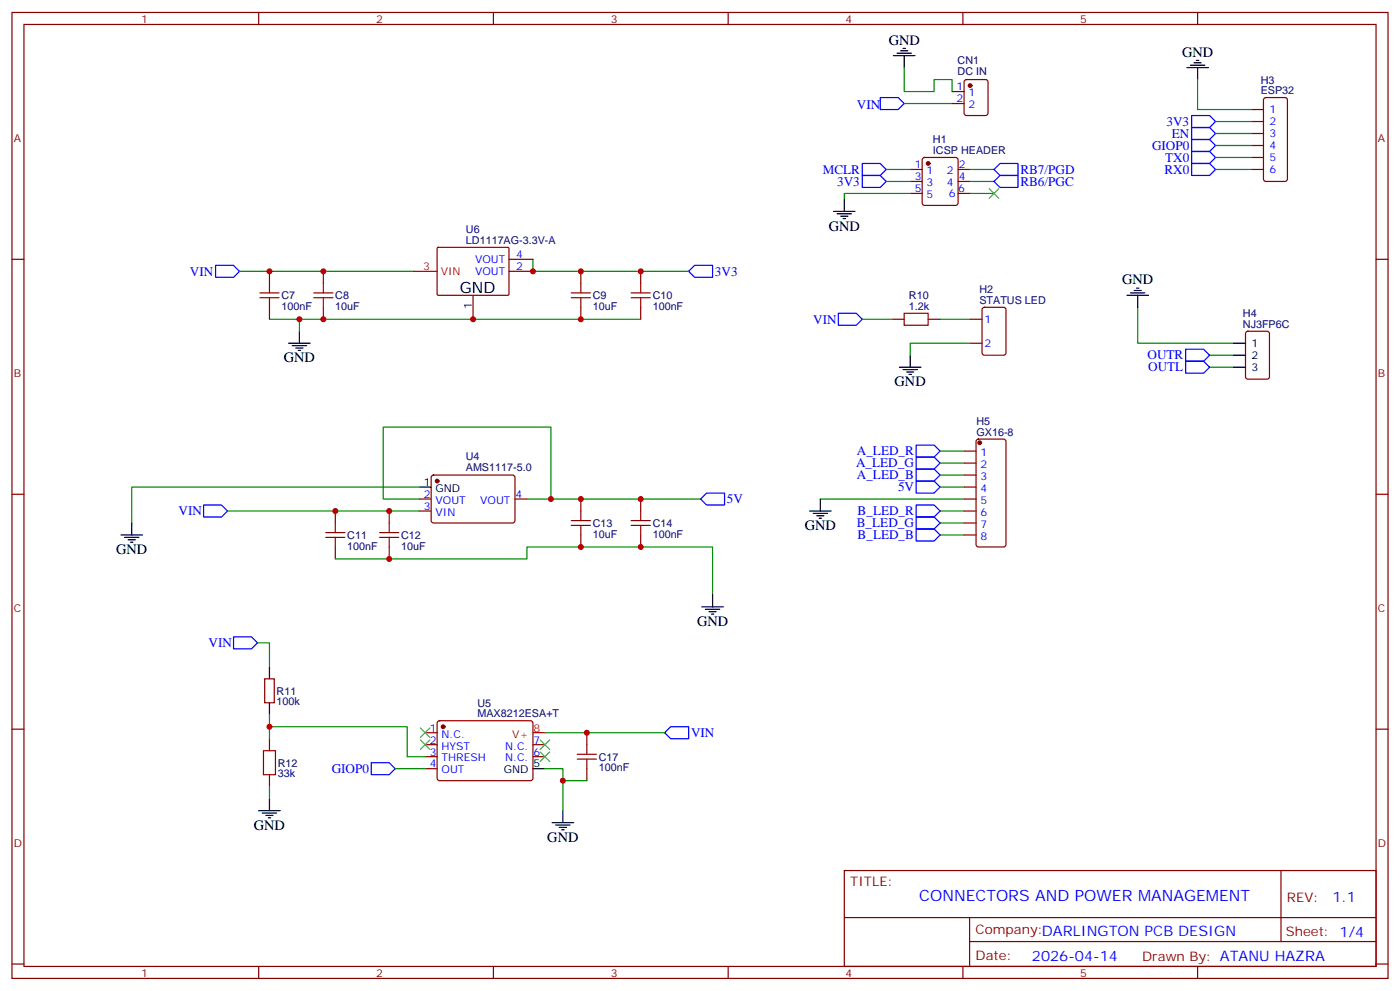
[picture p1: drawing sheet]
<svg xmlns="http://www.w3.org/2000/svg" width="412mm" height="292mm" viewBox="0 0 412 292" stroke-linecap="round" stroke-linejoin="round" font-family="sans-serif">
<g fill="none" stroke="#870000" stroke-width=".35">
<path d="M3.5 3.7h405.4v284.3h-405.4zM7.1 7.2h398.2v277.3h-398.2zM76.2 3.7v3.5M145.3 3.7v3.5M214.5 3.7v3.5M283.6 3.7v3.5M352.8 3.7v3.5M280.5 27h3.5M280.5 30.5h3.5M284.2 23.6l.5-.2h5.6l.7 .5v9.4l-.4 .7h-5.9l-.7-.5v-9.4zM368.7 32.2h3.5M368.7 35.8h3.5"/>
<path d="M368.7 39.3h3.5M372.4 28.9l.5-.2h5.6l.7 .4v23.6l-.4 .7h-5.9l-.7-.5v-23.5zM268.1 49.9h3.5M268.1 53.4h3.5M268.1 56.9h3.5M271.9 46.6l.4-.2h9.2l.5 .2 .2 .5v12.7l-.2 .5-.5 .2h-9.2l-.5-.3-.2-.4v-12.7zM282.2 49.9h3.6M282.2 53.4h3.6M282.2 56.9h3.6M368.7 49.9h3.5M368.7 42.8h3.5M368.7 46.4h3.5"/>
<path d="M3.5 76.3h3.6M79.4 79.9v3.5M95.2 79.9v3.5M128.8 73l.3-.2 20.7 .1 .1 .3v13.5l-.3 .2h-20.7l-.1-.3zM149.9 76.3h7.1M149.9 79.9h7.1M171.1 79.9v3.5M188.7 79.9v3.5M405.3 76.3h3.6M79.4 90.5v3.5M95.2 90.5v3.5M139.3 86.9v7.1"/>
<path d="M171.1 90.5v3.5M188.7 90.5v3.5M262.8 94h3.5M273.4 94h3.5M285.8 94h3.5M289.5 90.7l.5-.2h5.6l.7 .4v13l-.4 .6-5.9 .1-.7-.5v-12.9zM367.1 97.7l.5-.2h5.6l.7 .4v13l-.4 .7h-5.9l-.7-.4v-13zM285.8 101h3.5M284 132.8h3.5M284 136.3h3.5M284 139.8h3.5M287.7 129.5l.5-.2h7.4l.7 .4v30.6l-.4 .7h-7.7l-.6-.5-.1-30.5z"/>
<path d="M3.5 145.5h3.6M98.8 150.4v3.6M114.7 150.4v3.6M123.5 146.9h3.5M123.5 150.4h3.5M127.2 140l.5-.2 23.6 .1 .4 .6-.1 13-.6 .5-23.6-.1-.4-.7v-12.7zM151.7 146.9h3.5M171.1 146.9v3.5M171.1 157.5v3.5M188.7 146.9v3.5M188.7 157.5v3.5M284 146.9h3.5"/>
<path d="M284 150.4h3.5M284 143.4h3.5M284 154h3.5M284 157.5h3.5M405.3 145.5h3.6M98.8 161v3.5M114.7 161v3.5M78 199.8h2.8v7.1h-2.8zM3.5 214.6h3.6M79.4 217.5v3.5M125.2 215.7h3.6M125.2 219.2h3.6"/>
<path d="M129 212.4l.5-.2h27.1l.4 .7-.1 16.5-.6 .4-27.1-.1-.4-.6v-16.2zM157 219.2h3.5M172.9 215.7v3.5M405.3 214.6h3.6M79.4 228v3.6M125.2 222.7h3.6M125.2 226.3h3.6M157 222.7h3.5M172.9 226.3v3.5M248.7 256.3h156.6v28.2h-156.6zM377.3 256.3v20.9M248.7 270.1h156.5"/>
<path d="M285.6 277.2h119.6M285.6 270.1v14.1M3.5 283.8h3.6M76.2 284.5v3.5M145.3 284.5v3.5M214.5 284.5v3.5M283.6 284.5v3.5M352.8 284.5v3.5M405.3 283.8h3.6"/>
</g>
<g fill="#870000" stroke="#870000" stroke-width=".35">
<circle cx="273.4" cy="48.1" r=".53"/>
<circle cx="128.8" cy="141.6" r=".53"/>
<circle cx="130.5" cy="213.9" r=".53"/>
<circle cx="288.6" cy="130.3" r=".53"/>
<circle cx="285.7" cy="25.2" r=".53"/>
</g>
<g fill="none" stroke="#000" stroke-width=".35">
<path d="M263.2 16.4h6.3M264.2 15.7h4.3M265.3 15h2.1M266 14.3h.7M266.3 16.4v3.5M349.6 19.9h6.4M350.7 19.2h4.2M351.7 18.5h2.1M352.4 17.8h.7M352.8 19.9v3.5M248.7 58.7v3.5M245.5 62.2h6.4"/>
<path d="M246.6 62.9h4.2M247.6 63.6h2.2M248.4 64.3h.7M88.2 97.5v3.5M332 86.9h6.3M333 86.2h4.3M334.1 85.5h2.1M334.8 84.8h.7M335.1 86.9v3.6M85 101h6.4M86.1 101.7h4.2M87.1 102.4h2.2"/>
<path d="M87.8 103.2h.7M264.9 108.1h6.4M266 108.8h4.2M267.1 109.5h2.1M267.8 110.2h.7M268.1 104.6v3.5M363.4 101h3.5M363.4 108.1h3.5M363.4 104.6h3.5M35.6 157.5h6.4M36.7 158.2h4.2M37.7 158.9h2.2"/>
<path d="M38.5 159.6h.7M38.8 154v3.5M123.5 143.4h3.5M238.5 150.4h6.3M239.5 151.1h4.3M240.6 151.8h2.1M241.3 152.5h.7M241.7 146.9v3.5M206.7 178.6h6.4M207.8 179.4h4.2M209.9 175.1v3.5M79.4 196.3v3.5"/>
<path d="M208.8 180.1h2.2M209.5 180.8h.8M79.4 206.9v3.5M76.2 238.6h6.3M77.3 239.3h4.2M79.4 235.1v3.5M157 226.3h3.5M165.8 238.6v3.5M78.3 240h2.1M79 240.7h.7M162.6 242.1h6.4M163.7 242.9h4.2"/>
<path d="M164.7 243.6h2.2M165.5 244.3h.7"/>
</g>
<path d="M121.7 79.9h7.1M157 215.7h3.5" fill="none" stroke="#f00" stroke-width=".35"/>
<g fill="none" stroke="#008700" stroke-width=".35">
<path d="M266.3 19.9v7.1h8.9v-3.6h5.3v3.6M266.3 30.5h14.2M352.8 23.4v8.8h15.9M358.1 35.8h10.6M358.1 39.3h10.6M261.1 49.9h7M261.1 53.4h7M268.1 56.9h-19.4v1.8M285.8 49.9h7M285.8 53.4h7M285.8 56.9h7M358.1 42.8h10.6"/>
<path d="M358.1 49.9h10.6M358.1 46.4h10.6M70.6 79.9h51.1M157 76.3v3.6h45.8M79.4 94h109.3M88.2 94v3.5M254 94h8.8M276.9 94h8.9M335.1 90.5v10.5h28.3M285.8 101h-17.7v3.6M356.3 108.1h7.1M356.3 104.6h7.1"/>
<path d="M276.9 132.8h7.1M276.9 136.3h7.1M276.9 139.8h7.1M67 150.4h56.5M123.5 143.4h-84.7v10.6M123.5 146.9h-10.6v-21.2h49.4v21.2M155.2 146.9h51.2M241.7 146.9h42.3M276.9 150.4h7.1M276.9 143.4h7.1M276.9 154h7.1M276.9 157.5h7.1"/>
<path d="M98.8 164.5h56.4v-3.5h54.7v14.1M75.8 189.2h3.6v7.1M79.4 213.9h40.5v8.8h5.3M79.4 210.4v7.1M160.5 215.7h35.3M79.4 231.6v3.5M116.4 226.3h8.8M160.5 226.3h5.3v12.3M165.8 229.8h7.1"/>
</g>
<g fill="none" stroke="#00f" stroke-width=".35">
<path d="M259.3 28.7h5.3l1.7 1.8-1.7 1.7h-5.3zM351 34h5.3l1.8 1.8-1.8 1.7h-5.3zM351 37.5h5.3l1.8 1.8-1.8 1.8h-5.3zM254 48.1h5.3l1.8 1.8-1.8 1.7h-5.3zM254 51.6h5.3l1.8 1.8-1.8 1.8h-5.3zM292.8 49.9l1.8-1.8h5.3v3.5h-5.3zM294.6 51.6h5.3v3.6h-5.3l-1.8-1.8zM351 41.1h5.3l1.8 1.7-1.8 1.8h-5.3zM351 44.6h5.3l1.8 1.8-1.8 1.7h-5.3zM351 48.1h5.3l1.8 1.8-1.8 1.7h-5.3zM63.5 78.1h5.3l1.8 1.8-1.8 1.7h-5.3zM202.8 79.9l1.8-1.8h5.3v3.5h-5.3z"/>
<path d="M246.9 92.2h5.3l1.8 1.8-1.8 1.7h-5.3zM349.2 106.3h5.3l1.8 1.8-1.8 1.8h-5.3zM349.2 102.8h5.3l1.8 1.8-1.8 1.7h-5.3zM269.9 131h5.3l1.7 1.8-1.7 1.7h-5.3zM269.9 134.5h5.3l1.7 1.8-1.7 1.8h-5.3zM269.9 138.1h5.3l1.7 1.7-1.7 1.8h-5.3zM60 148.7h5.3l1.7 1.7-1.7 1.8h-5.3zM206.4 146.9l1.7-1.8h5.3v3.6h-5.3zM269.9 148.7h5.3l1.7 1.7-1.7 1.8h-5.3zM269.9 152.2h5.3l1.7 1.8-1.7 1.7h-5.3zM269.9 155.7h5.3l1.7 1.8-1.7 1.7h-5.3zM269.9 141.6h5.3l1.7 1.8-1.7 1.7h-5.3z"/>
<path d="M68.8 187.5h5.3l1.7 1.7-1.7 1.8h-5.3zM195.8 215.7l1.8-1.8h5.2v3.6h-5.2zM109.4 224.5h5.3l1.7 1.8-1.7 1.7h-5.3z"/>
</g>
<g fill="none" stroke="#a10000" stroke-width=".35">
<path d="M76.6 87.6h5.6M76.6 86.2h5.6M79.4 83.4v2.8M79.4 87.6v2.9M92.4 87.6h5.7M92.4 86.2h5.7M95.2 83.4v2.8M95.2 87.6v2.9M168.3 87.6h5.6M168.3 86.2h5.6M171.1 83.4v2.8M171.1 87.6v2.9"/>
<path d="M185.9 87.6h5.7M185.9 86.2h5.7M188.7 83.4v2.8M188.7 87.6v2.9M266.3 92.2h7.1v3.5h-7.1zM96 158.2h5.6M96 156.8h5.6M98.8 154v2.8M98.8 158.2v2.8M111.8 158.2h5.7M111.8 156.8h5.7M114.7 154v2.8"/>
<path d="M114.7 158.2v2.8M168.3 154.7h5.6M168.3 153.2h5.6M171.1 150.4v2.8M171.1 154.7v2.8M185.9 154.7h5.7M185.9 153.2h5.7M188.7 150.4v2.8M188.7 154.7v2.8M172.9 219.2v2.8M77.6 221h3.5v7h-3.5zM170 223.4h5.7"/>
<path d="M170 222h5.7M172.9 223.4v2.9"/>
</g>
<path d="M291.4 55.5l2.8 2.8M294.2 55.5l-2.8 2.8M123.8 214.3l2.8 2.8M123.8 217.8l2.8 2.8M126.6 214.3l-2.8 2.8M126.6 217.8l-2.8 2.8M159.1 217.8l2.8 2.8M161.9 217.8l-2.8 2.8M159.1 221.3l2.8 2.9M161.9 221.3l-2.8 2.9" fill="none" stroke="#3c3" stroke-width=".35"/>
<g fill="#c00">
<circle cx="162.3" cy="146.9" r=".88"/>
<circle cx="79.4" cy="213.9" r=".88"/>
<circle cx="79.4" cy="79.9" r=".88"/>
<circle cx="95.3" cy="79.9" r=".88"/>
<circle cx="171.1" cy="79.9" r=".88"/>
<circle cx="188.7" cy="79.9" r=".88"/>
<circle cx="114.7" cy="150.4" r=".88"/>
<circle cx="98.8" cy="150.4" r=".88"/>
<circle cx="171.1" cy="146.9" r=".88"/>
<circle cx="188.7" cy="146.9" r=".88"/>
<circle cx="171.1" cy="161" r=".88"/>
<circle cx="188.7" cy="161" r=".88"/>
<circle cx="114.7" cy="164.5" r=".88"/>
<circle cx="157" cy="79.9" r=".88"/>
<circle cx="88.2" cy="94" r=".88"/>
<circle cx="95.3" cy="94" r=".88"/>
<circle cx="171.1" cy="94" r=".88"/>
<circle cx="139.3" cy="94" r=".88"/>
<circle cx="172.9" cy="215.7" r=".88"/>
<circle cx="165.8" cy="229.8" r=".88"/>
</g>
<text font-size="4.6" x="135.5" y="86.2">GND</text>
<text font-size="4.6" fill="#00f" x="270.8" y="265.3">CONNECTORS AND POWER MANAGEMENT</text>
<g font-size="4.2">
<text x="261.8" y="13.3">GND</text>
<text x="348.2" y="16.7">GND</text>
<text x="244.1" y="67.9">GND</text>
<text x="330.6" y="83.7">GND</text>
<text x="83.6" y="106.7">GND</text>
<text x="263.5" y="113.7">GND</text>
<text x="237.1" y="156.1">GND</text>
<text x="34.2" y="163.1">GND</text>
<text x="205.3" y="184.3">GND</text>
<text x="74.8" y="244.3">GND</text>
<text x="161.2" y="247.8">GND</text>
</g>
<g font-size="4.2" fill="#00f">
<text x="392.5" y="265.5">1.1</text>
<text x="304" y="282.9">2026-04-14</text>
</g>
<g font-size="3.9" fill="#00f">
<text x="252.4" y="32.2">VIN</text>
<text x="343.6" y="37">3V3</text>
<text x="345.1" y="40.5">EN</text>
<text x="339.4" y="44.1">GIOP0</text>
<text x="343.2" y="47.6">TX0</text>
<text x="242.4" y="51.1">MCLR</text>
<text x="300.6" y="51.1">RB7/PGD</text>
<text x="343" y="51.1">RX0</text>
<text x="246.6" y="54.7">3V3</text>
<text x="300.6" y="54.7">RB6/PGC</text>
<text x="55.9" y="81.1">VIN</text>
<text x="210.6" y="81.1">3V3</text>
<text x="239.6" y="95.2">VIN</text>
<text x="338" y="105.8">OUTR</text>
<text x="338.2" y="109.3">OUTL</text>
<text x="252.2" y="137.6">A_LED_G</text>
<text x="252.4" y="134">A_LED_R</text>
<text x="252.4" y="141.1">A_LED_B</text>
<text x="214.1" y="148.2">5V</text>
<text x="264.5" y="144.6">5V</text>
<text x="52.6" y="151.7">VIN</text>
<text x="252.4" y="155.2">B_LED_G</text>
<text x="252.6" y="151.7">B_LED_R</text>
<text x="252.6" y="158.7">B_LED_B</text>
<text x="61.4" y="190.5">VIN</text>
<text x="203.6" y="216.9">VIN</text>
<text x="97.7" y="227.5">GIOP0</text>
</g>
<g font-size="3.9" fill="#800">
<text x="250.5" y="260.8">TITLE:</text>
<text x="379.1" y="265.5">REV:</text>
<text x="287.4" y="275">Company:DARLINGTON PCB DESIGN</text>
<text x="378.7" y="275.7">Sheet: 1/4</text>
<text x="287.4" y="282.7">Date:</text>
<text x="336.4" y="282.8">Drawn By: ATANU HAZRA</text>
</g>
<g font-size="3.2" fill="#800">
<text x="41.6" y="6.7">1</text>
<text x="110.8" y="6.7">2</text>
<text x="179.9" y="6.7">3</text>
<text x="249.1" y="6.7">4</text>
<text x="318.2" y="6.7">5</text>
<text x="4.1" y="41.8">A</text>
<text x="405.9" y="41.8">A</text>
<text x="4.1" y="110.9">B</text>
<text x="405.9" y="110.9">B</text>
<text x="4.1" y="180.1">C</text>
<text x="405.9" y="180.1">C</text>
<text x="4.1" y="249.2">D</text>
<text x="405.9" y="249.2">D</text>
<text x="41.6" y="287.5">1</text>
<text x="110.8" y="287.5">2</text>
<text x="179.9" y="287.5">3</text>
<text x="249.1" y="287.5">4</text>
<text x="318.2" y="287.5">5</text>
</g>
<g font-size="3.2" fill="#000080">
<text x="282.1" y="22.2">DC IN</text>
<text x="282.1" y="18.9">CN1</text>
<text x="371.4" y="27.7">ESP32</text>
<text x="371.4" y="24.7">H3</text>
<text x="274.8" y="45.2">ICSP HEADER</text>
<text x="274.8" y="42.2">H1</text>
<text x="137.2" y="71.7">LD1117AG-3.3V-A</text>
<text x="137.2" y="68.6">U6</text>
<text x="82.9" y="88.1">C7</text>
<text x="98.8" y="88.1">C8</text>
<text x="174.6" y="88.1">C9</text>
<text x="192.3" y="88.1">C10</text>
<text x="267.7" y="87.9">R10</text>
<text x="288.5" y="89.4">STATUS LED</text>
<text x="288.5" y="86.4">H2</text>
<text x="82.9" y="91.2">100nF</text>
<text x="98.8" y="91.2">10uF</text>
<text x="174.6" y="91.2">10uF</text>
<text x="192.3" y="91.2">100nF</text>
<text x="267.7" y="91.2">1.2k</text>
<text x="366.1" y="93.4">H4</text>
<text x="366.1" y="96.4">NJ3FP6C</text>
<text x="287.6" y="125.2">H5</text>
<text x="287.6" y="128.2">GX16-8</text>
<text x="137.2" y="135.4">U4</text>
<text x="137.2" y="138.6">AMS1117-5.0</text>
<text x="174.6" y="155.1">C13</text>
<text x="192.3" y="155.1">C14</text>
<text x="102.3" y="161.8">100nF</text>
<text x="102.3" y="158.6">C11</text>
<text x="118.2" y="161.8">10uF</text>
<text x="118.2" y="158.6">C12</text>
<text x="174.6" y="158.3">10uF</text>
<text x="192.3" y="158.3">100nF</text>
<text x="81.5" y="207.6">100k</text>
<text x="81.5" y="204.6">R11</text>
<text x="140.6" y="208.1">U5</text>
<text x="140.6" y="211.1">MAX8212ESA+T</text>
<text x="81.8" y="225.7">R12</text>
<text x="176.4" y="227">100nF</text>
<text x="176.4" y="223.9">C17</text>
<text x="81.8" y="228.8">33k</text>
</g>
<g font-size="3.2" fill="#00f">
<text x="281.8" y="26.6">1</text>
<text x="285.3" y="28.4">1</text>
<text x="281.8" y="30.1">2</text>
<text x="285.3" y="31.9">2</text>
<text x="373.9" y="33.3">1</text>
<text x="373.9" y="36.8">2</text>
<text x="373.9" y="40.4">3</text>
<text x="373.9" y="43.9">4</text>
<text x="373.9" y="47.4">5</text>
<text x="269.4" y="49.5">1</text>
<text x="269.4" y="53.1">3</text>
<text x="272.9" y="51.3">1</text>
<text x="278.9" y="51.3">2</text>
<text x="282.4" y="49.5">2</text>
<text x="282.4" y="53.1">4</text>
<text x="373.9" y="50.9">6</text>
<text x="269.4" y="56.6">5</text>
<text x="272.9" y="54.8">3</text>
<text x="272.9" y="58.3">5</text>
<text x="278.9" y="54.8">4</text>
<text x="279.5" y="58">6</text>
<text x="282.2" y="56.6">6</text>
<text x="139.9" y="77.4">VOUT</text>
<text x="152" y="76">4</text>
<text x="139.9" y="80.9">VOUT</text>
<text x="152" y="79.5">2</text>
<text x="290" y="95">1</text>
<text x="290" y="102.1">2</text>
<text x="288.8" y="134.2">1</text>
<text x="288.8" y="137.7">2</text>
<text x="288.8" y="141.3">3</text>
<text x="124.8" y="146.5">2</text>
<text x="128.3" y="148.3">VOUT</text>
<text x="141.4" y="148.3">VOUT</text>
<text x="151.9" y="146.5">4</text>
<text x="288.8" y="144.8">4</text>
<text x="288.8" y="148.3">5</text>
<text x="124.8" y="150.1">3</text>
<text x="128.3" y="151.8">VIN</text>
<text x="288.8" y="151.8">6</text>
<text x="288.8" y="155.4">7</text>
<text x="288.8" y="158.9">8</text>
<text x="126.6" y="215.3">1</text>
<text x="126.6" y="218.9">2</text>
<text x="130.1" y="217.1">N.C.</text>
<text x="130.1" y="220.6">HYST</text>
<text x="148.8" y="220.6">N.C.</text>
<text x="157.2" y="218.9">7</text>
<text x="126.6" y="222.4">3</text>
<text x="126.6" y="225.9">4</text>
<text x="130.1" y="224.2">THRESH</text>
<text x="130.1" y="227.7">OUT</text>
<text x="148.8" y="224.2">N.C.</text>
<text x="157.2" y="222.4">6</text>
</g>
<g font-size="3.2" fill="#f00">
<text x="124.6" y="79.5">3</text>
<text x="129.8" y="80.9">VIN</text>
<text x="157.2" y="215.3">8</text>
<text x="150.9" y="217.1">V+</text>
</g>
<g font-size="3.2">
<text x="139" y="91.1" transform="rotate(-90 139 91.1)">1</text>
<text x="368.7" y="102.1">1</text>
<text x="368.7" y="105.6">2</text>
<text x="368.7" y="109.1">3</text>
<text x="124.8" y="143">1</text>
<text x="128.3" y="144.8">GND</text>
<text x="148.4" y="227.7">GND</text>
<text x="157.2" y="225.9">5</text>
</g>
</svg>
